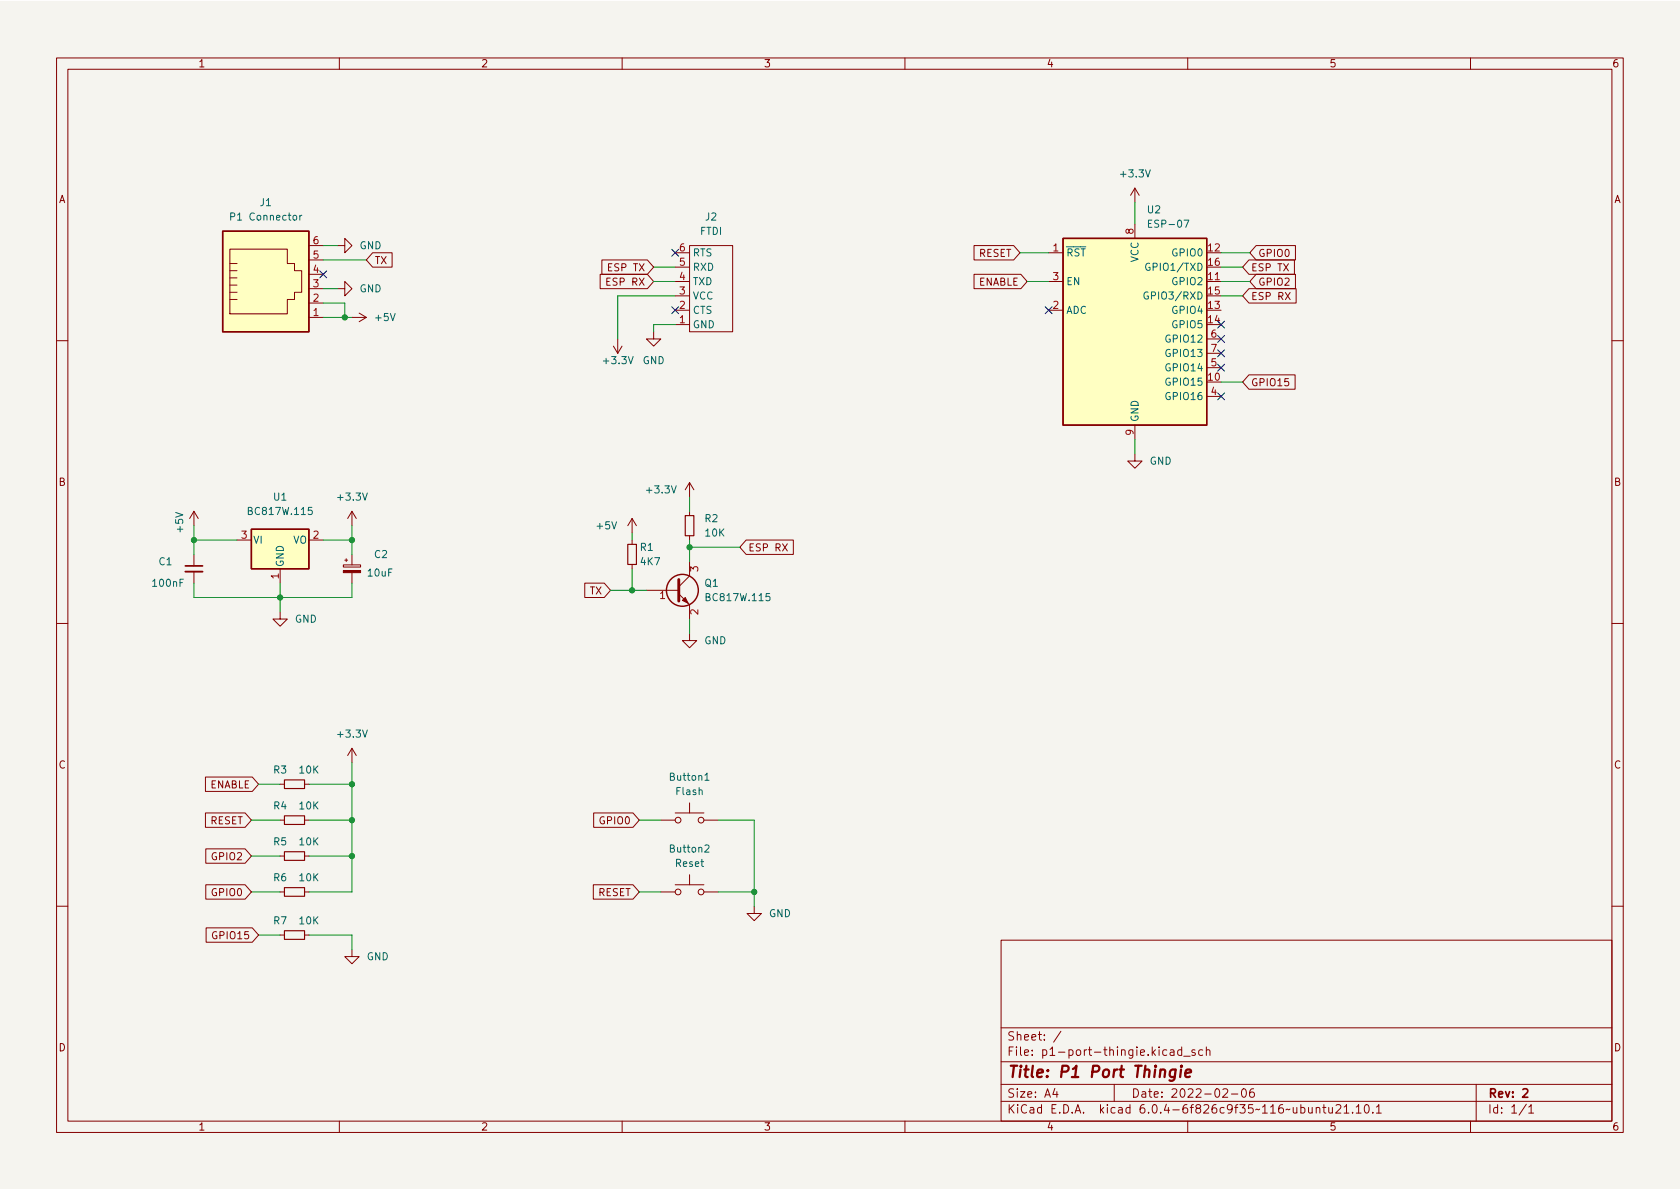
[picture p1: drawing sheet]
<svg xmlns="http://www.w3.org/2000/svg" width="297mm" height="210mm" viewBox="0 0 297 210" stroke-linecap="round" stroke-linejoin="round" font-family="sans-serif">
<path d="M0 .2h297v210.1h-297z" fill="#f5f4ef" stroke="#f5f4ef" stroke-width=".18"/>
<g fill="none" stroke="#840000" stroke-width=".18">
<path d="M10 10.2h277v190.1h-277zM12 12.2h273v186.1h-273zM60 10.2v2M110 10.2v2M160 10.2v2M210 10.2v2M260 10.2v2M200.7 33.3l-.8 1.2M200.7 33.3v2.5M200.7 39.6v2.6M200.7 33.3l.7 1.2M40.6 53h1.3"/>
<path d="M40.6 51.7h1.3M40.6 50.4h1.3M40.6 49.1h1.3M40.6 47.9h1.3M40.6 46.6h1.3M40.6 44.1h10.2v2.5h1.3v1.3h1.2v3.8h-1.2v1.3h-1.3v2.5h-10.2zM54.6 56.1h2.5M54.6 53.6h2.5M54.6 51h2.5M54.6 48.5h2.5M54.6 46h2.5M54.6 43.4h2.5"/>
<path d="M59.7 43.4h1.3v-1.2l1.2 1.2-1.2 1.3v-1.3M59.7 51h1.3v-1.2l1.2 1.2-1.2 1.3v-1.3M62.2 56.1h2.6M63.5 55.4l1.3 .7M64.8 56.1l-1.3 .8M65.9 44.7h3.4v2.5h-3.4l-1.1-1.2zM106.1 48.5h8.4l1.1 1.3-1.1 1.2h-8.4zM106.4 46h8.1l1.1 1.2-1.1 1.3h-8.1zM109.2 59.9v2.6M115.6 58.7v1.2h1.2l-1.2 1.3-1.3-1.3h1.3M119.4 57.4h2.5M119.4 54.9h2.5"/>
<path d="M119.4 52.3h2.5M119.4 49.8h2.5M119.4 47.2h2.5M119.4 44.7h2.5M121.9 43.4h7.6v15.3h-7.6zM172.2 48.5h8.3l1.1 1.3-1.1 1.2h-8.3zM172.2 43.4h7l1.1 1.3-1.1 1.3h-7zM185.4 54.9h2.6M185.4 49.8h2.6M185.4 44.7h2.6M213.4 49.8h2.5M213.4 59.9h2.5"/>
<path d="M220.8 46h8.1v2.5h-8.1l-1.1-1.3zM220.8 51h8.4v2.6h-8.4l-1.1-1.3zM222.1 43.4h6.9v2.6h-6.9l-1.1-1.3zM222.1 48.5h6.9v2.5h-6.9l-1.1-1.2zM10 60.2h2M108.5 61.2l.7 1.3M110 61.2l-.8 1.3M200.7 75.2v2.5M213.4 70.1h2.5M213.4 65h2.5M213.4 62.5h2.5M220.8 66.3h8.2v2.5h-8.2l-1.1-1.2z"/>
<path d="M285 60.2h2M34.3 90.4v2.6M34.3 98v2.1M34.3 90.4l-.8 1.3M34.3 90.4l.8 1.3M41.9 95.5h2.5M54.6 95.5h2.5M60.7 99.9h3.1v.4h-3.1zM61 99.1h.5M61.2 98.8v.5M62.2 90.4l-.7 1.3M62.2 90.4v2.6"/>
<path d="M62.2 98v1.9M62.2 90.4l.8 1.3M111.8 91.7l-.8 1.3M111.8 91.7v2.5M111.8 95.5v.8M111.8 99.8v.8M111.8 91.7l.7 1.3M121.9 85.3v2.6M121.9 90.4v.8M121.9 94.7v.8M121.9 99.3v2.5l-1.9 2M121.9 85.3l-.7 1.3"/>
<path d="M121.9 85.3l.8 1.3M131.9 95.5h8.4v2.5h-8.4l-1.1-1.2zM200.7 80.3v1.2h1.2l-1.2 1.3-1.3-1.3h1.3M10 110.2h2M34.3 101.1v2M49.5 108.2v1.3h1.3l-1.3 1.2-1.2-1.2h1.2M49.5 100.6v2.5M62.2 101.3v1.8M103.4 103.1h3.4l1.1 1.3-1.1 1.3h-3.4zM114.3 104.4h5.7M120 105l1.9 1.9v2.6M121.9 112v1.3h1.3l-1.3 1.2-1.3-1.2h1.3"/>
<path d="M285 110.2h2M36.3 137.4h8.3l1.1 1.3-1.1 1.2h-8.3zM49.5 138.7h.8M53.8 138.7h.8M62.2 132.3v2.6M62.2 132.3l-.7 1.3M62.2 132.3l.8 1.3M36.3 143.8h7l1.1 1.2-1.1 1.3h-7zM36.4 156.5h6.9l1.1 1.2-1.1 1.3h-6.9zM36.4 150.1h6.9l1.1 1.3-1.1 1.2h-6.9zM49.5 157.7h.8M49.5 145h.8"/>
<path d="M49.5 151.4h.8M53.8 157.7h.8M53.8 145h.8M53.8 151.4h.8M104.9 156.5h7l1.1 1.2-1.1 1.3h-7zM105 143.8h6.9l1.1 1.2-1.1 1.3h-6.9zM116.8 157.7h2.6M116.8 145h2.6M119.4 156.5h5.1M119.4 143.8h5.1M121.9 142v1.8M121.9 154.7v1.8"/>
<path d="M124.5 157.7h2.5M124.5 145h2.5M10 160.2h2M36.4 164.1h8.2l1.1 1.2-1.1 1.3h-8.2zM49.5 165.3h.8M53.8 165.3h.8M62.2 167.9v1.3h1.3l-1.3 1.2-1.2-1.2h1.2M133.3 160.3v1.2h1.3l-1.3 1.3-1.2-1.3h1.2M177 166.3h108v32h-108zM285 160.2h2M60 198.3v2M110 198.3v2"/>
<path d="M160 198.3v2M177 194.8h108M177 191.8h108M177 187.8h108M177 181.8h108M186.5 192.5l-.4 1h1M186.9 193v1M187.6 182.4l-1.3 1.9M197 191.8v3M206.9 185.7h.6l.1 .9M207.6 186l-.5 .1a.29 .29 0 0 0-.2 .2 .29 .29 0 0 0 .2 .3h.5M208.9 185.7l-.4-.1-.3 .3v.4l.2 .3h.5"/>
<path d="M208.9 185.1v1.5M209.3 186.8h1.1M210 198.3v2M211.3 185.7l-.4-.1-.2 .2 .1 .3 .5 .1v.4h-.6M212.6 185.7l-.4-.1-.3 .3v.4l.2 .3h.5M213.3 185.8l.2-.2 .4 .1v.9M213.3 185.1v1.5M216.2 192.7l.6-.2 .2 .2 .1 .3-1 1h1M217.7 193.5h1.2M219.7 192.6l.2-.1a.81 .81 0 0 1 .5 .7 .81 .81 0 0 1-.3 .8h-.1a.81 .81 0 0 1-.6-.6 .81 .81 0 0 1 .3-.8zM221.6 192.5a.59 .59 0 0 0-.7 .7v.5l.2 .3h.4l.2-.1 .1-.5-.2-.2-.4-.1-.3 .3M232.7 196l.2-.2 .4 .1 .1 .9"/>
<path d="M232.7 195.8v1M233.9 195.8h.5M234.1 195.3v1.3l.3 .2M234.9 195.8l.1 1h.4l.2-.1M235.6 195.8v1M236.2 195.5l.6-.2 .2 .2 .1 .3-1 1h1M237.6 195.8l.5-.5v1.5M237.6 196.8h.9M239.1 196.7v.1M239.8 195.8l.4-.5v1.5M239.8 196.8h.8M241.4 195.4l.2-.1a.81 .81 0 0 1 .6 .7 .81 .81 0 0 1-.3 .8h-.2a.81 .81 0 0 1-.6-.6 .81 .81 0 0 1 .3-.8z"/>
<path d="M242.7 196.7v.1M243.4 195.8l.4-.5v1.5M243.4 196.8h.8M260 198.3v2M261 191.8v6.5M269.9 195.3l-1.3 1.9M270.3 195.8l.4-.5v1.5M270.3 196.8h.9"/>
<circle cx="119.9" cy="145" r=".51"/>
<circle cx="119.9" cy="157.7" r=".51"/>
<circle cx="124" cy="145" r=".51"/>
<circle cx="124" cy="157.7" r=".51"/>
</g>
<path d="M32.8 100.1h3M269.3 192.7l.5-.2 .3 .2v.3l-.9 1h.9" fill="none" stroke="#840000" stroke-width=".3"/>
<path d="M207.9 189.2a.66 .66 0 0 0-1 .3l-.1 .6 .2 .3 .1 .1 .6-.1M207.9 189.1l-.2 1.6a.6 .6 0 0 1-.9 .3M208.8 189.1l-.1 1.4M208.9 188.5l-.1 .1 .1 .1 .1-.1-.1-.1v.2M209.6 189.8l1-.2-.1-.4-.5-.1-.4 .3v1l.2 .1 .6-.1" fill="none" stroke="#840000" stroke-width=".4"/>
<path d="M53 38.1v.8M53.4 38.1l-.4 .2M209.4 38.9h.8l-.5 1.3M203 51.7a.59 .59 0 0 0-.8 .6 .59 .59 0 0 0 .8 .5v-.5h-.2M203.3 46.6a.59 .59 0 0 0-.8 .6 .59 .59 0 0 0 .8 .6v-.5h-.2M124.6 137.1l.4-.4v1.3M124.6 138h.8M124.6 149.5l.5-.1 .3 .4-.8 .9h.8" fill="none" stroke="#006464" stroke-width=".18"/>
<path d="M111 96.3h1.5v3.5h-1.5zM121.2 91.2h1.5v3.5h-1.5zM50.3 137.9h3.5v1.5h-3.5zM50.3 144.3h3.5v1.5h-3.5zM50.3 157h3.5v1.5h-3.5zM50.3 150.6h3.5v1.5h-3.5zM50.3 164.6h3.5v1.5h-3.5z" fill="none" stroke="#840000" stroke-width=".2"/>
<path d="M32.8 101.1h3" fill="none" stroke="#840000" stroke-width=".33"/>
<g fill="#840000" stroke="#840000" stroke-width=".18">
<path d="M60.7 100.9h3.1v.4h-3.1z"/>
<path d="M120.6 106.2l.6-.5 .5 1z"/>
</g>
<path d="M120 102.5v3.8" fill="none" stroke="#840000" stroke-width=".51"/>
<g fill="none" stroke="#840000" stroke-width=".25">
<path d="M39.4 40.9h15.2v17.8h-15.2zM188 42.2h25.4v33h-25.4zM44.4 93.6h10.2v7h-10.2z"/>
<circle cx="120.6" cy="104.4" r="2.82"/>
</g>
<g fill="#ffffc2" stroke="#ffffc2" stroke-width=".18">
<path d="M39.4 40.9h15.2v17.8h-15.2z"/>
<path d="M44.4 93.6h10.2v7h-10.2z"/>
<path d="M188 42.2h25.4v33h-25.4z"/>
</g>
<g fill="none" stroke="#009600" stroke-width=".18">
<path d="M200.7 35.8v3.8M57.1 51h2.6M57.1 56.1h5.1M57.1 53.6h3.9v2.5M57.1 46h7.7M57.1 43.4h2.6M115.6 49.8h3.8M115.6 47.2h3.8M119.4 52.3h-10.2v7.6M119.4 57.4h-3.8v1.3M180.3 44.7h5.1M181.6 49.8h3.8"/>
<path d="M215.9 49.8h5.1M215.9 52.3h3.8M215.9 47.2h3.8M215.9 44.7h5.1M200.7 77.7v2.6M215.9 67.6h3.8M34.3 93v5M34.3 95.5h7.6M57.1 95.5h5.1M62.2 93v5M111.8 94.2v1.3M121.9 87.9v2.5"/>
<path d="M121.9 95.5v3.8M121.9 96.8h8.9M34.3 103.1v2.6h27.9v-2.6M49.5 103.1v5.1M107.9 104.4h6.4M111.8 100.6v3.8M121.9 109.5v2.5M45.7 138.7h3.8M54.6 138.7h7.6M62.2 134.9v22.8h-7.6M44.4 157.7h5.1M44.4 145h5.1"/>
<path d="M44.4 151.4h5.1M54.6 145h7.6M54.6 151.4h7.6M113 157.7h3.8M113 145h3.8M127 157.7h6.3M127 145h6.3v15.3M45.7 165.3h3.8M54.6 165.3h7.6v2.6"/>
</g>
<g fill="none" stroke="#000084" stroke-width=".18">
<path d="M56.5 47.9l1.3 1.2M57.8 47.9l-1.3 1.2M118.8 54.2l1.2 1.3M118.8 44.1l1.2 1.2M120 54.2l-1.2 1.3M120 44.1l-1.2 1.2M184.8 54.2l1.2 1.3M186 54.2l-1.2 1.3M215.3 59.3l1.2 1.2M215.3 56.8l1.2 1.2M216.5 59.3l-1.2 1.2M216.5 56.8l-1.2 1.2"/>
<path d="M215.3 69.5l1.2 1.2M215.3 64.4l1.2 1.2M215.3 61.9l1.2 1.2M216.5 69.5l-1.2 1.2M216.5 64.4l-1.2 1.2M216.5 61.9l-1.2 1.2"/>
</g>
<g fill="#009600" stroke="#009600" stroke-width=".18">
<circle cx="111.8" cy="104.4" r=".46"/>
<circle cx="121.9" cy="96.8" r=".46"/>
<circle cx="34.3" cy="95.5" r=".46"/>
<circle cx="62.2" cy="95.5" r=".46"/>
<circle cx="61" cy="56.1" r=".46"/>
<circle cx="49.5" cy="105.7" r=".46"/>
<circle cx="62.2" cy="151.4" r=".46"/>
<circle cx="133.3" cy="157.7" r=".46"/>
<circle cx="62.2" cy="145" r=".46"/>
<circle cx="62.2" cy="138.7" r=".46"/>
</g>
<text font-size="2.8" fill="#840000" x="178" y="190.6">Title: P1 Port Thingie</text>
<g font-size="2.1" fill="#840000">
<text x="178" y="184">Sheet: /</text>
<text x="178" y="186.7">File: p1-port-thingie.kicad_sch</text>
<text x="178" y="196.9">KiCad E.D.A. kicad 6.0.4-6f826c9f35~116~ubuntu21.10.1</text>
<text x="178" y="194.1">Size: A4</text>
<text x="200" y="194.1">Date: 2022-02-06</text>
<text x="263" y="194.1">Rev: 2</text>
<text x="263" y="196.9">Id: 1/1</text>
</g>
<g font-size="1.8" fill="#840000">
<text x="35" y="11.9">1</text>
<text x="85" y="11.9">2</text>
<text x="135" y="11.9">3</text>
<text x="185" y="11.9">4</text>
<text x="235" y="11.9">5</text>
<text x="285" y="11.9">6</text>
<text x="10.3" y="35.9">A</text>
<text x="285.3" y="35.9">A</text>
<text x="66.2" y="46.7">TX</text>
<text x="107.8" y="48">ESP TX</text>
<text x="173" y="45.4">RESET</text>
<text x="221.1" y="48">ESP TX</text>
<text x="222.4" y="45.4">GPIO0</text>
<text x="107.7" y="50.5">ESP RX</text>
<text x="172.9" y="50.5">ENABLE</text>
<text x="221.1" y="53">ESP RX</text>
<text x="222.4" y="50.5">GPIO2</text>
<text x="221.1" y="68.3">GPIO15</text>
<text x="10.3" y="85.9">B</text>
<text x="285.3" y="85.9">B</text>
<text x="132.2" y="97.5">ESP RX</text>
<text x="104.3" y="105.1">TX</text>
<text x="10.3" y="135.9">C</text>
<text x="285.3" y="135.9">C</text>
<text x="37" y="139.4">ENABLE</text>
<text x="37.1" y="145.8">RESET</text>
<text x="106.2" y="145.8">GPIO0</text>
<text x="37.6" y="152.1">GPIO2</text>
<text x="37.6" y="158.5">GPIO0</text>
<text x="105.7" y="158.5">RESET</text>
<text x="37.9" y="166.1">GPIO15</text>
<text x="10.3" y="185.9">D</text>
<text x="285.3" y="185.9">D</text>
<text x="35" y="199.9">1</text>
<text x="85" y="199.9">2</text>
<text x="135" y="199.9">3</text>
<text x="185" y="199.9">4</text>
<text x="235" y="199.9">5</text>
<text x="285" y="199.9">6</text>
</g>
<g font-size="1.8" fill="#006464">
<text x="198.3" y="31.4">+3.3V</text>
<text x="41.2" y="39">P1 Connector</text>
<text x="46" y="36.4">J1</text>
<text x="123.8" y="41.5">FTDI</text>
<text x="124.7" y="39">J2</text>
<text x="202.9" y="37.7">U2</text>
<text x="203.5" y="40.3">ESP-07</text>
<text x="63.5" y="44.1">GND</text>
<text x="122.4" y="47.9">RXD</text>
<text x="122.4" y="45.3">RTS</text>
<text x="188.5" y="45.3">~{RST}</text>
<text x="201.3" y="46.4" transform="rotate(-90 201.3 46.4)">VCC</text>
<text x="203.4" y="47.9">GPIO1/TXD</text>
<text x="207.4" y="45.3">GPIO0</text>
<text x="63.5" y="51.7">GND</text>
<text x="122.4" y="53">VCC</text>
<text x="122.4" y="50.4">TXD</text>
<text x="188.5" y="50.4">EN</text>
<text x="203.2" y="53">GPIO3/RXD</text>
<text x="207.4" y="50.4">GPIO2</text>
<text x="66.5" y="56.8">+5V</text>
<text x="122.4" y="58">GND</text>
<text x="122.4" y="55.5">CTS</text>
<text x="188.5" y="55.5">ADC</text>
<text x="207.4" y="55.5">GPIO4</text>
<text x="207.4" y="58">GPIO5</text>
<text x="106.9" y="64.4">+3.3V</text>
<text x="113.6" y="64.4">GND</text>
<text x="206.5" y="65.7">GPIO14</text>
<text x="206.5" y="60.6">GPIO12</text>
<text x="206.5" y="63.1">GPIO13</text>
<text x="206.5" y="68.2">GPIO15</text>
<text x="206.5" y="70.7">GPIO16</text>
<text x="201.3" y="74.7" transform="rotate(-90 201.3 74.7)">GND</text>
<text x="203.2" y="82.2">GND</text>
<text x="48.4" y="88.5">U1</text>
<text x="59.9" y="88.5">+3.3V</text>
<text x="114.5" y="87.2">+3.3V</text>
<text x="32.4" y="94" transform="rotate(-90 32.4 94)">+5V</text>
<text x="44.2" y="91.1">BC817W.115</text>
<text x="105.6" y="93.6">+5V</text>
<text x="124.6" y="92.3">R2</text>
<text x="124.8" y="94.9">10K</text>
<text x="28.1" y="99.9">C1</text>
<text x="44.7" y="96.1">VI</text>
<text x="50.2" y="100.3" transform="rotate(-90 50.2 100.3)">GND</text>
<text x="51.8" y="96.1">VO</text>
<text x="65.1" y="101.9">10uF</text>
<text x="66.2" y="98.7">C2</text>
<text x="113.2" y="97.4">R1</text>
<text x="113.3" y="99.9">4K7</text>
<text x="27.1" y="103.8">100nF</text>
<text x="124.6" y="103.8">Q1</text>
<text x="125.2" y="106.3">BC817W.115</text>
<text x="52.1" y="110.1">GND</text>
<text x="124.5" y="113.9">GND</text>
<text x="59.9" y="130.4">+3.3V</text>
<text x="48.4" y="136.8">R3</text>
<text x="53" y="136.8">10K</text>
<text x="48.4" y="143.1">R4</text>
<text x="53" y="143.1">10K</text>
<text x="118.6" y="138">Button1</text>
<text x="119.6" y="140.6">Flash</text>
<text x="48.4" y="149.5">R5</text>
<text x="53" y="149.5">10K</text>
<text x="48.4" y="155.8">R6</text>
<text x="53" y="155.8">10K</text>
<text x="118.6" y="150.7">Button2</text>
<text x="119.5" y="153.3">Reset</text>
<text x="48.4" y="163.4">R7</text>
<text x="53" y="163.4">10K</text>
<text x="135.9" y="162.2">GND</text>
<text x="64.8" y="169.8">GND</text>
</g>
<g font-size="1.8" fill="#a90000">
<text x="200.4" y="41.4" transform="rotate(-90 200.4 41.4)">8</text>
<text x="55.4" y="45.7">5</text>
<text x="55.4" y="43.2">6</text>
<text x="120.2" y="47">5</text>
<text x="120.2" y="44.4">6</text>
<text x="186.2" y="44.4">1</text>
<text x="213.6" y="44.4">12</text>
<text x="213.6" y="47">16</text>
<text x="55.4" y="53.3">2</text>
<text x="55.4" y="50.8">3</text>
<text x="55.4" y="48.3">4</text>
<text x="120.2" y="52.1">3</text>
<text x="120.2" y="49.5">4</text>
<text x="186.2" y="49.5">3</text>
<text x="213.6" y="49.5">11</text>
<text x="213.6" y="52.1">15</text>
<text x="55.4" y="55.9">1</text>
<text x="120.2" y="57.1">1</text>
<text x="120.2" y="54.6">2</text>
<text x="186.2" y="54.6">2</text>
<text x="213.6" y="54.6">13</text>
<text x="213.6" y="57.1">14</text>
<text x="214.1" y="59.7">6</text>
<text x="214.1" y="64.8">5</text>
<text x="214.1" y="62.2">7</text>
<text x="213.6" y="67.3">10</text>
<text x="214.1" y="69.8">4</text>
<text x="200.4" y="76.9" transform="rotate(-90 200.4 76.9)">9</text>
<text x="42.7" y="95.2">3</text>
<text x="55.4" y="95.2">2</text>
<text x="123.4" y="101.1" transform="rotate(-90 123.4 101.1)">3</text>
<text x="49.3" y="102.3" transform="rotate(-90 49.3 102.3)">1</text>
<text x="116.7" y="105.9">1</text>
<text x="123.4" y="108.7" transform="rotate(-90 123.4 108.7)">2</text>
</g>
</svg>
